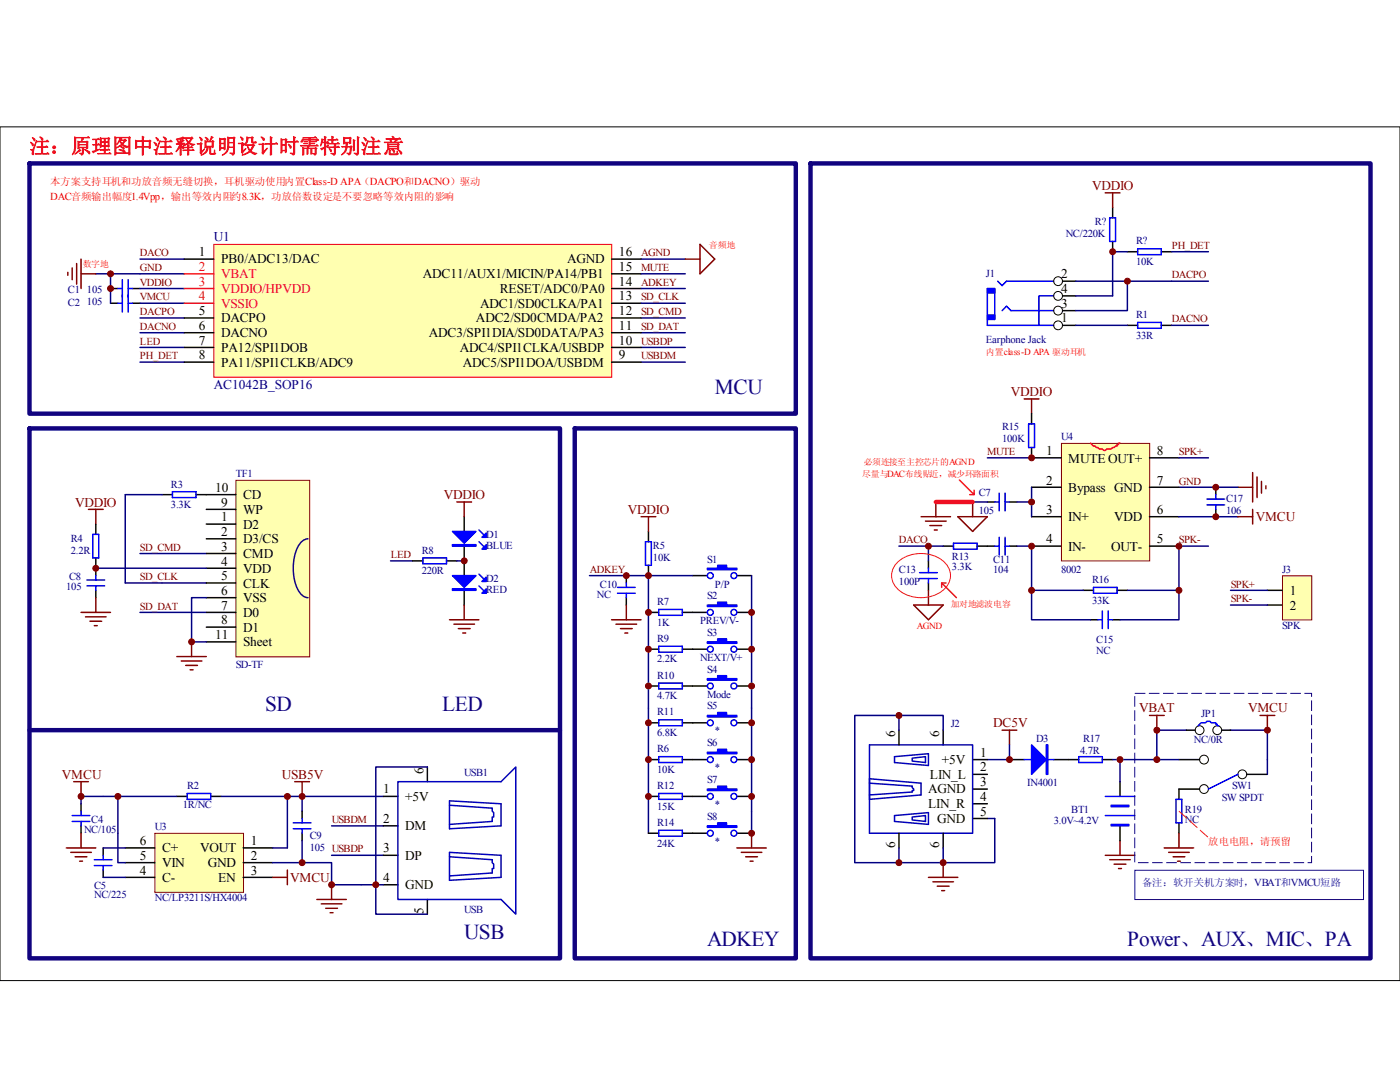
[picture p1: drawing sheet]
<svg xmlns="http://www.w3.org/2000/svg" width="279mm" height="216mm" viewBox="0 0 279 216" stroke-linecap="round" stroke-linejoin="round" font-family="sans-serif">
<path d="M0 25.3h279.4v170.4h-279.4z" fill="none" stroke="#000" stroke-width=".2"/>
<path d="M19.1 113.4v1.5M19.1 117.8v1.5M138.2 114.9h3M147.1 114.9h2.9" fill="none" stroke="#000" stroke-width=".29"/>
<path d="M141.2 113.4h2v-.6h1.8v.6h2.1v.3h-5.9z" fill-rule="evenodd" fill="#00f" stroke="#00f" stroke-width=".29"/>
<g fill="none" stroke="#00f" stroke-width=".29">
<path d="M17.4 116.9h3.5M17.4 115.7h3.5M19.1 114.9v.8M19.1 116.9v.9"/>
<circle cx="141.8" cy="114.9" r=".59"/>
<circle cx="146.5" cy="114.9" r=".59"/>
</g>
<path d="M147.1 169.2h5.8M147.9 170.1h4.2M148.8 171h2.4M149.7 171.8h.6M150 166.3v2.9" fill="none" stroke="#800000" stroke-width=".29"/>
<path d="M27.9 110.4h13.3M32.4 116.3h8.8M27.9 122.2h13.3" fill="none" stroke="#000080" stroke-width=".29"/>
<path d="M47.2 95.9h14.6v35.2h-14.6z" fill="#ffffb0"/>
<path d="M47.1 95.8h14.7v35.3h-14.7z" fill="none" stroke="#800000" stroke-width=".2"/>
<g fill="none" stroke="#000" stroke-width=".29">
<path d="M32.4 98.7h2M39.1 98.7h8M242.6 97.2v1.5M19.1 104.6v2M19.1 111.3v2.1M41.2 113.4h5.9M41.2 116.3h5.9M41.2 119.3h5.9M41.2 107.5h5.9M41.2 110.4h5.9M41.2 101.6h5.9M41.2 104.6h5.9"/>
<path d="M129.4 106v2.1M129.4 112.8v2.1M188.2 109h2.1M195 109h2.1M197.1 100.2h1.4M201.5 100.2h1.4M242.6 101.6v1.5M41.2 122.2h5.9M41.2 125.1h5.9M41.2 128.1h5.9M129.4 122.2h2.1M129.4 136.9h2.1"/>
<path d="M129.4 129.5h2.1M136.2 122.2h5M136.2 136.9h5M136.2 129.5h5M147.1 122.2h2.9M147.1 136.9h2.9M147.1 129.5h2.9M129.4 144.2h2.1M129.4 151.6h2.1M129.4 158.9h2.1M136.2 144.2h5M136.2 151.6h5"/>
<path d="M136.2 158.9h5M147.1 144.2h2.9M147.1 151.6h2.9M147.1 158.9h2.9M129.4 166.3h2.1M136.2 166.3h5M147.1 166.3h2.9"/>
</g>
<path d="M61.5 107.5a3.4 3.4 0 0 0-2.6 2.9 9.8 9.8 0 0 0 1.1 8.1l.9 .7 .6 .1" fill="none" stroke="#11037f" stroke-width=".29"/>
<path d="M32.4 98.7h-7.4v17.6h7.4M235.3 97.2h7.3M19.1 113.4h22.1M41.2 119.3h-3v8.8h3M117.6 114.9h20.6M129.4 114.9v51.4M150 114.9v51.4M202.9 109h3M235.3 109h5.9" fill="none" stroke="#000080" stroke-width=".29"/>
<g fill="none" stroke="#00f" stroke-width=".29">
<path d="M34.4 98.1h4.7v1.2h-4.7zM199.4 98.4v3.5M200.6 98.4v3.5M240.9 99.6h3.5M242.6 98.7v.9M18.5 106.6h1.2v4.7h-1.2zM128.8 108.1h1.2v4.7h-1.2zM190.3 108.4h4.7v1.2h-4.7zM198.5 100.2h.9M200.6 100.2h.9M240.9 100.8h3.5M242.6 100.8v.8"/>
<path d="M131.5 121.6h4.7v1.2h-4.7zM131.5 129h4.7v1.1h-4.7zM131.5 136.3h4.7v1.2h-4.7zM131.5 143.6h4.7v1.2h-4.7zM131.5 151h4.7v1.2h-4.7zM131.5 158.3h4.7v1.2h-4.7zM131.5 165.7h4.7v1.1h-4.7z"/>
<circle cx="141.8" cy="122.2" r=".59"/>
<circle cx="141.8" cy="136.9" r=".59"/>
<circle cx="141.8" cy="129.5" r=".59"/>
<circle cx="146.5" cy="122.2" r=".59"/>
<circle cx="146.5" cy="136.9" r=".59"/>
<circle cx="146.5" cy="129.5" r=".59"/>
<circle cx="141.8" cy="151.6" r=".59"/>
<circle cx="141.8" cy="144.2" r=".59"/>
<circle cx="141.8" cy="158.9" r=".59"/>
<circle cx="146.5" cy="151.6" r=".59"/>
<circle cx="146.5" cy="158.9" r=".59"/>
<circle cx="146.5" cy="144.2" r=".59"/>
<circle cx="141.8" cy="166.3" r=".59"/>
<circle cx="146.5" cy="166.3" r=".59"/>
</g>
<g fill="none" stroke="#800000" stroke-width=".29">
<path d="M17.6 101.6h3M19.1 101.6v3M19.1 119.3v2.9M127.9 103.1h3M129.4 103.1v2.9M16.2 122.2h5.9M17.1 123.1h4.1M17.9 124h2.4M18.8 124.8h.6M35.3 131h5.9M36.2 131.9h4.1M37.1 132.8h2.3"/>
<path d="M37.9 133.7h.6M38.2 128.1v2.9"/>
</g>
<path d="M5.9 32.6h152.9v49.9h-152.9z" fill="none" stroke="#11037f" stroke-width=".88"/>
<g fill="#00f" stroke="#00f" stroke-width=".29">
<path d="M141.2 120.7h2v-.6h1.8v.6h2.1v.3h-5.9z" fill-rule="evenodd"/>
<path d="M141.2 128.1h2v-.6h1.8v.6h2.1v.3h-5.9z" fill-rule="evenodd"/>
<path d="M141.2 135.4h2v-.6h1.8v.6h2.1v.3h-5.9z" fill-rule="evenodd"/>
<path d="M141.2 142.8h2v-.6h1.8v.6h2.1v.3h-5.9z" fill-rule="evenodd"/>
<path d="M141.2 150.1h2v-.6h1.8v.6h2.1v.3h-5.9z" fill-rule="evenodd"/>
<path d="M141.2 157.4h2v-.5h1.8v.5h2.1v.3h-5.9z" fill-rule="evenodd"/>
<path d="M141.2 164.8h2v-.6h1.8v.6h2.1v.3h-5.9z" fill-rule="evenodd"/>
</g>
<path d="M256 115h5.8v8.7h-5.8z" fill="#ffffb0"/>
<path d="M255.9 114.9h5.9v8.8h-5.9z" fill="none" stroke="#800000" stroke-width=".2"/>
<path d="M197.1 109h1.4M201.5 109h1.4M252.9 117.8h3M252.9 120.7h3" fill="none" stroke="#000" stroke-width=".29"/>
<path d="M179.4 109h5.9M245.6 117.8h7.3M245.6 120.7h7.3" fill="none" stroke="#000080" stroke-width=".29"/>
<path d="M198.5 109h.9M199.4 107.2v3.5M200.6 109h.9M200.6 107.2v3.5" fill="none" stroke="#00f" stroke-width=".29"/>
<path d="M211.9 88.6h17.5v23.3h-17.5z" fill="#ffffb0"/>
<path d="M211.8 88.5h17.6v23.4h-17.6z" fill="none" stroke="#800000" stroke-width=".2"/>
<g fill="none" stroke="#000" stroke-width=".29">
<path d="M22.1 57.6h1.4M26.5 57.6h1.4M22.1 60.5h1.4M26.5 60.5h1.4M205.9 91.4h5.9M205.9 97.2h5.9M229.4 91.4h5.9M229.4 97.2h5.9M92.6 103.1v2.9M92.6 109v5.9M92.6 117.8v2.9M185.3 111.9v1.5"/>
<path d="M185.3 116.3v1.5M205.9 103.1h5.9M205.9 109h5.9M216.2 117.8h2M222.9 117.8h2.1M229.4 103.1h5.9M229.4 109h5.9M217.6 123.7h1.5M222 123.7h1.5M76.5 158.9h2.9M85.3 153v3M76.5 164.8h2.9"/>
<path d="M76.5 170.7h2.9M76.5 176.5h2.9M85.3 179.5v2.9"/>
</g>
<path d="M217.6 88.4l.6 .6 .9 .3 .3 .3h.6l.3 .3h.3l.3-.3h.9l.2-.3 .9-.3v-.3h.3v-.3h.3" fill="none" stroke="#f00" stroke-width=".29"/>
<g fill="none" stroke="#000080" stroke-width=".29">
<path d="M19.1 54.6h17.7M22.1 54.6v5.9M27.9 51.7h8.9M27.9 57.6h8.9M127.9 51.7h8.9M27.9 72.3h8.9M27.9 69.3h8.9M27.9 66.4h8.9M27.9 63.4h8.9M27.9 60.5h8.9M127.9 72.3h8.9M127.9 69.3h8.9"/>
<path d="M127.9 66.4h8.9M127.9 63.4h8.9M205.9 97.2v5.9M235.3 91.4h5.9M242.6 97.2h4.4M202.9 100.2h3M205.9 109v8.8h10.3M205.9 117.8v5.9h11.7M235.3 109v8.8h-10.3M235.3 117.8v5.9h-11.8M235.3 103.1h11.7M60.3 158.9h16.2"/>
<path d="M85.3 153h-10.3v29.4h10.3M66.2 164.8h10.3M66.2 170.7h10.3M72.1 176.5h4.4"/>
</g>
<g fill="none" stroke="#00f" stroke-width=".29">
<path d="M23.5 57.6h.9M24.4 55.8v6.5M25.6 57.6h.9M25.6 55.8v6.5M23.5 60.5h.9M25.6 60.5h.9M95.6 116.9l1.2 1.2M95.6 114.6l1.2 1.1M95.6 108.1l1.2 1.2M95.6 105.7l1.2 1.2M183.5 115.4h3.5M183.5 114.3h3.5"/>
<path d="M185.3 113.4v.9M185.3 115.4v.9M218.2 117.2h4.7v1.2h-4.7zM219.1 123.7h.9M220 121.9v3.5M221.2 123.7h.8M221.2 121.9v3.5"/>
</g>
<g fill="none" stroke="#800000" stroke-width=".29">
<path d="M13.5 54.3v.6M14.4 53.5v2.3M15.3 52.6v4.1M16.2 51.7v5.9M16.2 54.6h2.9M136.8 51.7h2.9M139.7 48.8l2.9 2.9-2.9 2.9zM247 97.2h3M250 94.3v5.9M250.9 95.2v4.1M251.8 96.1v2.3M252.6 96.9v.6"/>
<path d="M185.3 117.8v2.9M191.2 103.1h5.9l-3 2.9zM194.1 100.2v2.9M247 103.1h3M250 101.6v3M89.7 123.7h5.9M90.6 124.5h4.1M91.5 125.4h2.3M92.4 126.3h.5M92.6 120.7v3M182.3 120.7h5.9l-2.9 3zM58.8 156h3"/>
<path d="M60.3 156v2.9M63.2 179.5h5.9M66.2 176.5v3M64.1 180.4h4.1M65 181.2h2.4M65.9 182.1h.6"/>
</g>
<path d="M191.5 95.8l2.9 2.9v-.9M193.5 98.7h.9" fill="none" stroke="#ee0e22" stroke-width=".29"/>
<g fill="#00f" stroke="#00f" stroke-width=".29">
<path d="M97.1 117.5v.9h-.9z"/>
<path d="M96.2 116l.9-.9v.9z"/>
<path d="M90.3 114.9h4.7l-2.4 2.3z"/>
<path d="M97.1 108.7v.9h-.9z"/>
<path d="M96.2 107.2l.9-.9v.9z"/>
<path d="M90.3 106h4.7l-2.4 2.4z"/>
<path d="M90.3 117.5h4.7v.3h-4.7z" fill-rule="evenodd"/>
<path d="M90.3 108.7h4.7v.3h-4.7z" fill-rule="evenodd"/>
</g>
<path d="M161.8 32.6h111.7v158.6h-111.7zM5.9 85.5h105.9v105.7h-105.9z" fill="none" stroke="#11037f" stroke-width=".88"/>
<path d="M60.3 158.9v3" fill="none" stroke="#11037f" stroke-width=".29"/>
<path d="M79.4 156h20.6l2.9-3v29.4l-2.9-2.9h-20.6zM89.7 159.8l10.3 .6v4.4l-10.3 .6zM89.7 171l8.5 .5v.6l.3 .3v.9h-.3v.9l-8.5 .6M89.7 160.7l8.5 .6v.6l.3 .2v.9h-.3v.9l-8.5 .6M89.7 170.1l10.3 .6v4.4l-10.3 .6z" fill="none" stroke="#0000bf" stroke-width=".29"/>
<path d="M31 166.4h17.6v11.7h-17.6z" fill="#ffffb0"/>
<path d="M30.9 166.3h17.7v11.8h-17.7z" fill="none" stroke="#800000" stroke-width=".2"/>
<g fill="none" stroke="#000" stroke-width=".29">
<path d="M212 56.1h2.7M212 59h2.7M212 62h2.7M212 64.9h2.7M82.3 111.9h2.1M89.1 111.9h2.1M125 114.9v1.4M125 119.3v1.4M35.3 158.9h2.1M42.1 158.9h2M179.4 145.7v2.9M188.2 145.7v2.9"/>
<path d="M194.1 151.6h3M194.1 157.4h3M194.1 154.5h3M201.5 151.6h2.9M210.3 151.6h5M220 151.6h2M223.5 156v2.9M235.3 151.6h4.1M236.8 145.7h1.7M239.4 157.4h-4.1v2.1M243.8 145.7h1.8M248.8 154.5h4.1"/>
<path d="M16.2 160.4v1.5M16.2 164.8v1.5M20.6 169.2v1.5M20.6 173.6v1.5M25 169.2h5.9M25 172.1h5.9M25 175.1h5.9M48.5 169.2h5.9M48.5 172.1h5.9M48.5 175.1h5.9M60.3 161.9v1.4M60.3 166.3v1.4"/>
<path d="M179.4 166.3v2.9M188.2 166.3v2.9M194.1 163.3h3M194.1 160.4h3M223.5 164.8v2.9M235.3 164.2v2.1"/>
</g>
<g fill="none" stroke="#00f" stroke-width=".29">
<path d="M197.1 57.6v7.3h13.2M198.5 57.6v6.1M199.1 56.1l.9 .9 .9-.9h9.4M210.3 59h-3v5.9M200 62l.9-.9 .9 .9h8.5M84.4 111.3h4.7v1.2h-4.7zM123.2 118.4h3.6M123.2 117.2h3.6M125 116.3v.9M125 118.4v.9M37.4 158.3h4.7v1.2h-4.7zM204.4 151.6h5.9"/>
<path d="M215.3 151h4.7v1.2h-4.7zM220.6 158.9h5.9M234.7 159.5h1.2v4.7h-1.2zM239.1 144.8a1.12 1.12 0 0 1 1.5-.6 .73 .73 0 0 1 1.2 0h.8v.3h.3v.3h.3M247 154.5l-5.8 2.9M14.4 163.9h3.5M14.4 162.7h3.5M16.2 161.9v.8M16.2 163.9v.9M18.8 171.5h3.6M18.8 172.7h3.6M20.6 170.7v.8"/>
<path d="M20.6 172.7v.9M58.5 165.4h3.6M58.5 164.2h3.6M60.3 163.3v.9M60.3 165.4v.9M220.6 162.7h5.9"/>
</g>
<g fill="none" stroke="#800000" stroke-width=".29">
<path d="M91.2 100.2h2.9M92.6 100.2v2.9M183.8 103.1h5.9M184.7 104h4.1M185.6 104.9h2.3M186.5 105.7h.5M186.8 100.2v2.9M122.1 123.7h5.8M122.9 124.5h4.2M123.8 125.4h2.4M124.7 126.3h.6M125 120.7v3"/>
<path d="M14.7 156h2.9M16.2 156v2.9M200 145.7h2.9M201.5 145.7v2.9M229.4 142.8h2.9M230.9 142.8v2.9M251.5 142.8h2.9M252.9 142.8v2.9M13.2 169.2h5.9M14.1 170.1h4.1M15 171h2.4M15.9 171.8h.6"/>
<path d="M16.2 166.3v2.9M54.4 175.1h3M57.4 173.6v2.9M185.3 175.1h5.9M186.2 176h4.1M187 176.8h2.4M187.9 177.7h.6M188.2 172.1v3M220.6 170.7h5.9M221.5 171.5h4.1M222.3 172.4h2.4M223.2 173.3h.6"/>
<path d="M223.5 167.7v3M232.3 169.2h5.9M233.2 170.1h4.1M234.1 171h2.4M235 171.8h.6M235.3 166.3v2.9"/>
</g>
<g fill="none" stroke="#000080" stroke-width=".29">
<path d="M77.9 111.9h4.4M91.2 111.9h1.4M188.2 109h-2.9v2.9M194.1 100.2h3M23.5 158.9v13.2h1.5M35.3 158.9h-19.1v1.5M44.1 158.9h16.2M57.4 158.9v10.3h-3M179.4 142.8v2.9M188.2 145.7v-2.9h-17.6v29.3h17.6v-2.9M201.5 148.6v3h-4.4M222 151.6h13.3"/>
<path d="M223.5 151.6v4.4M236.8 145.7h-5.9v5.9M245.6 145.7h7.3v8.8M20.6 169.2h4.4M20.6 175.1h4.4M54.4 172.1h5.9M60.3 172.1h5.9v4.4h5.9M60.3 167.7v4.4M179.4 169.2v2.9M197.1 163.3h1.4v8.8h-10.3"/>
</g>
<g fill="#00f" stroke="#00f" stroke-width=".29">
<path d="M205.9 148.6l2.9 3-2.9 2.9z"/>
<path d="M208.8 148.6h.3v5.9h-.3z" fill-rule="evenodd"/>
<path d="M221.8 160.7h3.5v.3h-3.5z" fill-rule="evenodd"/>
<path d="M221.8 164.5h3.5v.3h-3.5z" fill-rule="evenodd"/>
<path d="M197.1 62.9h1.4v.8h-1.4z" fill-rule="evenodd"/>
<path d="M197.1 57.6h1.4v.9h-1.4z" fill-rule="evenodd"/>
</g>
<path d="M173.5 148.6h20.6v17.7h-20.6zM173.5 156.3l8.5 .6v.3l.3 .2v.3h-.3v.3l-8.5 .6M173.5 155.4l10.3 .9v2.3l-10.3 .9M178.5 151l6.8-.6v2.3l-6.8-.5zM182 151.3l2.7-.3v1.2l-2.7-.3zM178.5 162.7l6.8-.6v2.4l-6.8-.6zM182 163l2.7-.3v1.2l-2.7-.3z" fill="none" stroke="#0000bf" stroke-width=".29"/>
<g fill="none" stroke="#000" stroke-width=".2">
<circle cx="211.2" cy="59" r=".88"/>
<circle cx="211.2" cy="56.1" r=".88"/>
<circle cx="211.2" cy="64.9" r=".88"/>
<circle cx="211.2" cy="62" r=".88"/>
<circle cx="239.4" cy="145.7" r=".88"/>
<circle cx="240.3" cy="157.4" r=".88"/>
<circle cx="240.3" cy="151.6" r=".88"/>
<circle cx="242.9" cy="145.7" r=".88"/>
<circle cx="247.9" cy="154.5" r=".88"/>
</g>
<path d="M226.5 138.4h35.3v33.7h-35.3v-33.7" fill="none" stroke="#11037f" stroke-width=".2" stroke-dasharray="2.1 .7" stroke-linecap="butt"/>
<path d="M226.5 173.7h45.6v5.8h-45.6z" fill="none" stroke="#11037f" stroke-width=".2"/>
<path d="M235.3 161.9l5.9 5.2" fill="none" stroke="#ee0e22" stroke-width=".2" stroke-dasharray="2.1 .7" stroke-linecap="butt"/>
<path d="M114.7 85.5h44.1v105.7h-44.1zM5.9 145.7h105.9" fill="none" stroke="#11037f" stroke-width=".88"/>
<path d="M179.3 112a7.1 7.1 0 0 1 9.6 .6 3.7 3.7 0 0 1-1.3 5.6 7.1 7.1 0 0 1-8.9-1.1 3.6 3.6 0 0 1 .6-5.1z" fill="none" stroke="#ee0e22" stroke-width=".2"/>
<path d="M187.9 117.2v-.9l3 3M187.9 116.3h.9" fill="none" stroke="#ee0e22" stroke-width=".29"/>
<path d="M186.8 100.2h7.3" fill="none" stroke="#ee0e22" stroke-width=".88"/>
<path d="M42.8 48.9h79.3v26.4h-79.3z" fill="#ffffb0"/>
<path d="M42.7 48.8h79.4v26.5h-79.4z" fill="none" stroke="#f00" stroke-width=".2"/>
<g fill="none" stroke="#000" stroke-width=".29">
<path d="M36.8 51.7h5.8M122.1 51.7h5.8M122.1 54.6h5.8M122.1 57.6h5.8M222 41.4v2.1M222 48.2v2M225 50.2h2M231.8 50.2h2M36.8 69.3h5.8M36.8 72.3h5.8M36.8 63.4h5.8M36.8 66.4h5.8"/>
<path d="M122.1 69.3h5.8M122.1 72.3h5.8M122.1 63.4h5.8M122.1 66.4h5.8M122.1 60.5h5.8M225 64.9h2M231.8 64.9h2M205.9 82.5v2.1M205.9 89.3v2.1"/>
</g>
<path d="M36.8 57.6h5.8M36.8 54.6h5.8M36.8 60.5h5.8" fill="none" stroke="#ee0e22" stroke-width=".29"/>
<path d="M127.9 57.6h8.9M127.9 54.6h8.9M214.7 56.1h26.5M225 56.1v5.9h-10.3M225 50.2h-3v8.8h-7.3M233.8 50.2h7.4M127.9 60.5h8.9M214.7 64.9h10.3M233.8 64.9h7.4M197.1 91.4h8.8" fill="none" stroke="#000080" stroke-width=".29"/>
<path d="M221.5 43.5h1.1v4.7h-1.1zM227 49.6h4.8v1.2h-4.8zM227 64.3h4.8v1.2h-4.8zM205.3 84.6h1.2v4.7h-1.2z" fill="none" stroke="#00f" stroke-width=".29"/>
<path d="M220.6 38.5h2.9M222 38.5v2.9M204.4 79.6h2.9M205.9 79.6v2.9" fill="none" stroke="#800000" stroke-width=".29"/>
<g fill="#800000" stroke="#800000" stroke-width=".2">
<circle cx="150" cy="166.3" r=".59"/>
<circle cx="129.4" cy="114.9" r=".59"/>
<circle cx="129.4" cy="136.9" r=".59"/>
<circle cx="129.4" cy="129.5" r=".59"/>
<circle cx="129.4" cy="122.2" r=".59"/>
<circle cx="150" cy="122.2" r=".59"/>
<circle cx="150" cy="129.5" r=".59"/>
<circle cx="150" cy="136.9" r=".59"/>
<circle cx="129.4" cy="144.2" r=".59"/>
<circle cx="150" cy="144.2" r=".59"/>
<circle cx="129.4" cy="151.6" r=".59"/>
<circle cx="150" cy="151.6" r=".59"/>
<circle cx="129.4" cy="158.9" r=".59"/>
<circle cx="150" cy="158.9" r=".59"/>
<circle cx="92.6" cy="111.9" r=".59"/>
<circle cx="60.3" cy="158.9" r=".59"/>
<circle cx="66.2" cy="176.5" r=".59"/>
<circle cx="75" cy="176.5" r=".59"/>
<circle cx="57.4" cy="158.9" r=".59"/>
<circle cx="23.5" cy="158.9" r=".59"/>
<circle cx="60.3" cy="172.1" r=".59"/>
<circle cx="16.2" cy="158.9" r=".59"/>
<circle cx="223.5" cy="151.6" r=".59"/>
<circle cx="252.9" cy="145.7" r=".59"/>
<circle cx="230.9" cy="145.7" r=".59"/>
<circle cx="230.9" cy="151.6" r=".59"/>
<circle cx="125" cy="114.9" r=".59"/>
<circle cx="188.2" cy="172.1" r=".59"/>
<circle cx="201.5" cy="151.6" r=".59"/>
<circle cx="179.4" cy="172.1" r=".59"/>
<circle cx="179.4" cy="142.8" r=".59"/>
<circle cx="19.1" cy="113.4" r=".59"/>
<circle cx="38.2" cy="128.1" r=".59"/>
<circle cx="205.9" cy="109" r=".59"/>
<circle cx="235.3" cy="109" r=".59"/>
<circle cx="242.6" cy="97.2" r=".59"/>
<circle cx="242.6" cy="103.1" r=".59"/>
<circle cx="185.3" cy="109" r=".59"/>
<circle cx="205.9" cy="91.4" r=".59"/>
<circle cx="235.3" cy="117.8" r=".59"/>
<circle cx="205.9" cy="117.8" r=".59"/>
<circle cx="205.9" cy="100.2" r=".59"/>
<circle cx="225" cy="56.1" r=".59"/>
<circle cx="222" cy="50.2" r=".59"/>
<circle cx="22.1" cy="54.6" r=".59"/>
<circle cx="22.1" cy="57.6" r=".59"/>
</g>
<g font-size="4.2" fill="#11037f">
<text x="142.7" y="78.7">MCU</text>
<text x="52.9" y="141.8">SD</text>
<text x="88.2" y="141.8">LED</text>
<text x="92.6" y="187.3">USB</text>
<text x="141.1" y="188.8">ADKEY</text>
<text x="225" y="188.8">Power、AUX、MIC、PA</text>
</g>
<text font-size="4.1" fill="#ee0e22" x="5.9" y="30.6">注：原理图中注释说明设计时需特别注意</text>
<g font-size="2.7" fill="#800000">
<text x="217.9" y="37.9">VDDIO</text>
<text x="201.8" y="79.1">VDDIO</text>
<text x="15" y="101.1">VDDIO</text>
<text x="88.6" y="99.6">VDDIO</text>
<text x="125.3" y="102.5">VDDIO</text>
<text x="250.6" y="104">VMCU</text>
<text x="227.3" y="142.2">VBAT</text>
<text x="249.1" y="142.2">VMCU</text>
<text x="198.2" y="145.1">DC5V</text>
<text x="12.4" y="155.4">VMCU</text>
<text x="56.2" y="155.4">USB5V</text>
<text x="57.9" y="175.9">VMCU</text>
</g>
<g font-size="2.7">
<text x="39.7" y="51.1">1</text>
<text x="44.1" y="52.6">PB0/ADC13/DAC</text>
<text x="113.2" y="52.6">AGND</text>
<text x="123.5" y="51.1">16</text>
<text x="84.4" y="55.5">ADC11/AUX1/MICIN/PA14/PB1</text>
<text x="99.7" y="58.5">RESET/ADC0/PA0</text>
<text x="123.5" y="54.1">15</text>
<text x="123.5" y="57">14</text>
<text x="123.5" y="59.9">13</text>
<text x="211.8" y="55.5">2</text>
<text x="211.8" y="58.5">4</text>
<text x="39.7" y="62.9">5</text>
<text x="39.7" y="65.8">6</text>
<text x="44.1" y="64.3">DACPO</text>
<text x="95" y="64.3">ADC2/SD0CMDA/PA2</text>
<text x="95.8" y="61.4">ADC1/SD0CLKA/PA1</text>
<text x="123.5" y="62.9">12</text>
<text x="123.5" y="65.8">11</text>
<text x="211.8" y="61.4">3</text>
<text x="211.8" y="64.3">1</text>
<text x="39.7" y="71.7">8</text>
<text x="39.7" y="68.7">7</text>
<text x="44.1" y="70.2">PA12/SPI1DOB</text>
<text x="44.1" y="67.3">DACNO</text>
<text x="85.6" y="67.3">ADC3/SPI1DIA/SD0DATA/PA3</text>
<text x="91.8" y="70.2">ADC4/SPI1CLKA/USBDP</text>
<text x="123.5" y="68.7">10</text>
<text x="123.5" y="71.7">9</text>
<text x="44.1" y="73.2">PA11/SPI1CLKB/ADC9</text>
<text x="92.4" y="73.2">ADC5/SPI1DOA/USBDM</text>
<text x="208.8" y="90.8">1</text>
<text x="213.2" y="92.3">MUTE OUT+</text>
<text x="230.9" y="90.8">8</text>
<text x="42.9" y="98.1">10</text>
<text x="44.1" y="101.1">9</text>
<text x="48.5" y="99.6">CD</text>
<text x="208.8" y="96.7">2</text>
<text x="213.2" y="98.1">Bypass GND</text>
<text x="230.9" y="96.7">7</text>
<text x="44.1" y="106.9">2</text>
<text x="44.1" y="104">1</text>
<text x="48.5" y="102.5">WP</text>
<text x="48.5" y="105.5">D2</text>
<text x="208.8" y="102.5">3</text>
<text x="213.2" y="104">IN+</text>
<text x="222.3" y="104">VDD</text>
<text x="230.9" y="102.5">6</text>
<text x="44.1" y="112.9">4</text>
<text x="44.1" y="109.9">3</text>
<text x="48.5" y="108.4">D3/CS</text>
<text x="48.5" y="111.3">CMD</text>
<text x="208.8" y="108.4">4</text>
<text x="213.2" y="109.9">IN-</text>
<text x="221.7" y="109.9">OUT-</text>
<text x="230.9" y="108.4">5</text>
<text x="44.1" y="115.7">5</text>
<text x="44.1" y="118.7">6</text>
<text x="48.5" y="114.3">VDD</text>
<text x="48.5" y="117.3">CLK</text>
<text x="257.4" y="118.7">1</text>
<text x="44.1" y="121.7">7</text>
<text x="44.1" y="124.5">8</text>
<text x="48.5" y="123.1">D0</text>
<text x="48.5" y="120.1">VSS</text>
<text x="257.4" y="121.7">2</text>
<text x="42.9" y="127.5">11</text>
<text x="48.5" y="126.1">D1</text>
<text x="48.5" y="128.9">Sheet</text>
<text x="178.6" y="147.2" transform="rotate(-90 178.6 147.2)">6</text>
<text x="187.5" y="147.2" transform="rotate(-90 187.5 147.2)">6</text>
<text x="84.5" y="154.5" transform="rotate(-90 84.5 154.5)">6</text>
<text x="185.6" y="155.4">LIN_L</text>
<text x="188" y="152.5">+5V</text>
<text x="195.6" y="153.9">2</text>
<text x="195.6" y="151">1</text>
<text x="76.5" y="158.3">1</text>
<text x="80.9" y="159.9">+5V</text>
<text x="185.3" y="161.3">LIN_R</text>
<text x="185.3" y="158.3">AGND</text>
<text x="195.6" y="159.9">4</text>
<text x="195.6" y="156.9">3</text>
<text x="76.5" y="164.3">2</text>
<text x="80.9" y="165.7">DM</text>
<text x="187" y="164.3">GND</text>
<text x="195.6" y="162.7">5</text>
<text x="27.9" y="171.5">5</text>
<text x="27.9" y="168.7">6</text>
<text x="32.3" y="173.1">VIN</text>
<text x="32.3" y="170.1">C+</text>
<text x="40" y="170.1">VOUT</text>
<text x="41.5" y="173.1">GND</text>
<text x="50" y="168.7">1</text>
<text x="50" y="171.5">2</text>
<text x="76.5" y="170.1">3</text>
<text x="80.9" y="171.5">DP</text>
<text x="178.6" y="169.2" transform="rotate(-90 178.6 169.2)">6</text>
<text x="187.5" y="169.2" transform="rotate(-90 187.5 169.2)">6</text>
<text x="27.9" y="174.5">4</text>
<text x="32.3" y="175.9">C-</text>
<text x="43.5" y="175.9">EN</text>
<text x="50" y="174.5">3</text>
<text x="76.5" y="175.9">4</text>
<text x="80.9" y="177.5">GND</text>
<text x="84.5" y="182.5" transform="rotate(-90 84.5 182.5)">5</text>
</g>
<g font-size="2.7" fill="#000080">
<text x="42.7" y="48.2">U1</text>
<text x="42.7" y="77.6">AC1042B_SOP16</text>
</g>
<g font-size="2.7" fill="#ee0e22">
<text x="39.7" y="57">3</text>
<text x="39.7" y="54.1">2</text>
<text x="39.7" y="59.9">4</text>
<text x="44.1" y="58.5">VDDIO/HPVDD</text>
<text x="44.1" y="55.5">VBAT</text>
<text x="44.1" y="61.4">VSSIO</text>
</g>
<g font-size="2.1" fill="#f00">
<text x="10" y="37">本方案支持耳机和功放音频无缝切换，耳机驱动使用内置Class-D APA（DACPO和DACNO）驱动</text>
<text x="10" y="40">DAC音频输出幅度1.4Vpp，输出等效内阻约8.3K，功放倍数设定是不要忽略等效内阻的影响</text>
<text x="241.1" y="168.7">放电电阻，请预留</text>
</g>
<g font-size="2.1" fill="#000080">
<text x="212.7" y="47.3">NC/220K</text>
<text x="218.5" y="45">R?</text>
<text x="226.7" y="48.8">R?</text>
<text x="226.7" y="52.9">10K</text>
<text x="13.5" y="58.5">C1</text>
<text x="17.4" y="58.5">105</text>
<text x="196.8" y="55.2">J1</text>
<text x="13.5" y="61.1">C2</text>
<text x="17.4" y="60.8">105</text>
<text x="226.7" y="63.5">R1</text>
<text x="196.8" y="68.5">Earphone Jack</text>
<text x="226.7" y="67.6">33R</text>
<text x="200" y="85.8">R15</text>
<text x="200" y="88.1">100K</text>
<text x="211.8" y="87.9">U4</text>
<text x="47.1" y="95.2">TF1</text>
<text x="34.1" y="97.3">R3</text>
<text x="34.1" y="101.3">3.3K</text>
<text x="195.3" y="99">C7</text>
<text x="244.7" y="100.2">C17</text>
<text x="97" y="107.3">D1</text>
<text x="195.3" y="102.5">105</text>
<text x="244.7" y="102.5">106</text>
<text x="14.1" y="108.1">R4</text>
<text x="14.1" y="110.5">2.2R</text>
<text x="84.2" y="110.5">R8</text>
<text x="97" y="109.6">BLUE</text>
<text x="130.3" y="109.6">R5</text>
<text x="130.3" y="111.9">10K</text>
<text x="141.1" y="112.3">S1</text>
<text x="190" y="111.7">R13</text>
<text x="190" y="113.7">3.3K</text>
<text x="198.2" y="112.3">C11</text>
<text x="13.2" y="117.8">105</text>
<text x="13.8" y="115.7">C8</text>
<text x="84.2" y="114.6">220R</text>
<text x="97" y="116.1">D2</text>
<text x="97" y="118.4">RED</text>
<text x="119.1" y="119.3">NC</text>
<text x="119.7" y="117.3">C10</text>
<text x="141.1" y="119.5">S2</text>
<text x="142.7" y="117.3">P/P</text>
<text x="179.4" y="114.3">C13</text>
<text x="179.4" y="116.7">100P</text>
<text x="198.2" y="114.3">104</text>
<text x="211.8" y="114.3">8002</text>
<text x="217.9" y="116.3">R16</text>
<text x="255.9" y="114.3">J3</text>
<text x="131.1" y="120.7">R7</text>
<text x="131.1" y="124.9">1K</text>
<text x="139.7" y="124.5">PREV/V-</text>
<text x="217.9" y="120.5">33K</text>
<text x="255.9" y="125.5">SPK</text>
<text x="131.1" y="128.1">R9</text>
<text x="139.7" y="131.9">NEXT/V+</text>
<text x="141.1" y="126.9">S3</text>
<text x="218.8" y="128.4">C15</text>
<text x="218.8" y="130.5">NC</text>
<text x="47.1" y="133.3">SD-TF</text>
<text x="131.1" y="135.5">R10</text>
<text x="131.1" y="132.2">2.2K</text>
<text x="141.1" y="134.3">S4</text>
<text x="131.1" y="139.5">4.7K</text>
<text x="131.1" y="142.7">R11</text>
<text x="141.1" y="139.3">Mode</text>
<text x="141.1" y="141.6">S5</text>
<text x="239.7" y="143.1">JP1</text>
<text x="131.1" y="146.9">6.8K</text>
<text x="141.1" y="148.9">S6</text>
<text x="142.7" y="146.6">*</text>
<text x="189.7" y="145.1">J2</text>
<text x="206.8" y="148.1">D3</text>
<text x="216.2" y="148.1">R17</text>
<text x="238.3" y="148.3">NC/0R</text>
<text x="92.6" y="154.9">USB1</text>
<text x="131.1" y="150.1">R6</text>
<text x="131.1" y="154.3">10K</text>
<text x="142.7" y="153.9">*</text>
<text x="215.6" y="150.5">4.7R</text>
<text x="36.5" y="161.3">1R/NC</text>
<text x="37.3" y="157.5">R2</text>
<text x="131.1" y="157.5">R12</text>
<text x="131.1" y="161.5">15K</text>
<text x="141.1" y="156.3">S7</text>
<text x="142.7" y="161.3">*</text>
<text x="205" y="156.9">IN4001</text>
<text x="243.8" y="159.9">SW SPDT</text>
<text x="245.9" y="157.5">SW1</text>
<text x="16.8" y="166.3">NC/105</text>
<text x="18.2" y="164.3">C4</text>
<text x="30.9" y="165.7">U3</text>
<text x="61.8" y="167.5">C9</text>
<text x="131.1" y="164.8">R14</text>
<text x="141.1" y="163.7">S8</text>
<text x="210.3" y="164.5">3.0V~4.2V</text>
<text x="213.8" y="162.1">BT1</text>
<text x="236.5" y="162.1">R19</text>
<text x="236.5" y="164.3">NC</text>
<text x="61.8" y="169.8">105 USBDP</text>
<text x="131.1" y="168.9">24K</text>
<text x="142.7" y="168.7">*</text>
<text x="18.8" y="177.5">C5</text>
<text x="18.8" y="179.2">NC/225</text>
<text x="30.9" y="179.7">NC/LP3211S/HX4004</text>
<text x="92.6" y="182.1">USB</text>
</g>
<g font-size="2.1" fill="#800000">
<text x="27.9" y="51.1">DACO</text>
<text x="127.9" y="51.1">AGND</text>
<text x="233.8" y="49.7">PH_DET</text>
<text x="27.9" y="59.9">VMCU</text>
<text x="27.9" y="57">VDDIO</text>
<text x="27.9" y="54.1">GND</text>
<text x="127.9" y="57">ADKEY</text>
<text x="127.9" y="59.9">SD_CLK</text>
<text x="127.9" y="54.1">MUTE</text>
<text x="233.8" y="55.5">DACPO</text>
<text x="27.9" y="65.8">DACNO</text>
<text x="27.9" y="62.9">DACPO</text>
<text x="127.9" y="62.9">SD_CMD</text>
<text x="127.9" y="65.8">SD_DAT</text>
<text x="233.8" y="64.3">DACNO</text>
<text x="27.9" y="68.7">LED</text>
<text x="27.9" y="71.7">PH_DET</text>
<text x="127.9" y="68.7">USBDP</text>
<text x="127.9" y="71.7">USBDM</text>
<text x="197" y="90.8">MUTE</text>
<text x="235.3" y="90.8">SPK+</text>
<text x="235.3" y="96.7">GND</text>
<text x="27.9" y="109.9">SD_CMD</text>
<text x="78" y="111.3">LED</text>
<text x="179.4" y="108.4">DACO</text>
<text x="235.3" y="108.4">SPK-</text>
<text x="27.9" y="115.7">SD_CLK</text>
<text x="117.7" y="114.3">ADKEY</text>
<text x="245.6" y="117.3">SPK+</text>
<text x="27.9" y="121.7">SD_DAT</text>
<text x="245.6" y="120.1">SPK-</text>
<text x="66.2" y="164.3">USBDM</text>
</g>
<text font-size="2.1" fill="#11037f" x="227.9" y="176.9">备注：软开关机方案时，VBAT和VMCU短路</text>
<text font-size="1.9" fill="#f00" x="183" y="125.5">AGND</text>
<g font-size="1.8" fill="#f00">
<text x="16.5" y="53.3">数字地</text>
<text x="141.5" y="49.4">音频地</text>
<text x="196.8" y="70.9">内置class-D APA 驱动耳机</text>
<text x="172" y="95.2">尽量与DAC布线贴近，减少环路面积</text>
<text x="172.4" y="92.9">必须连接至主控芯片的AGND</text>
<text x="189.7" y="121.1">加对地滤波电容</text>
</g>
</svg>
